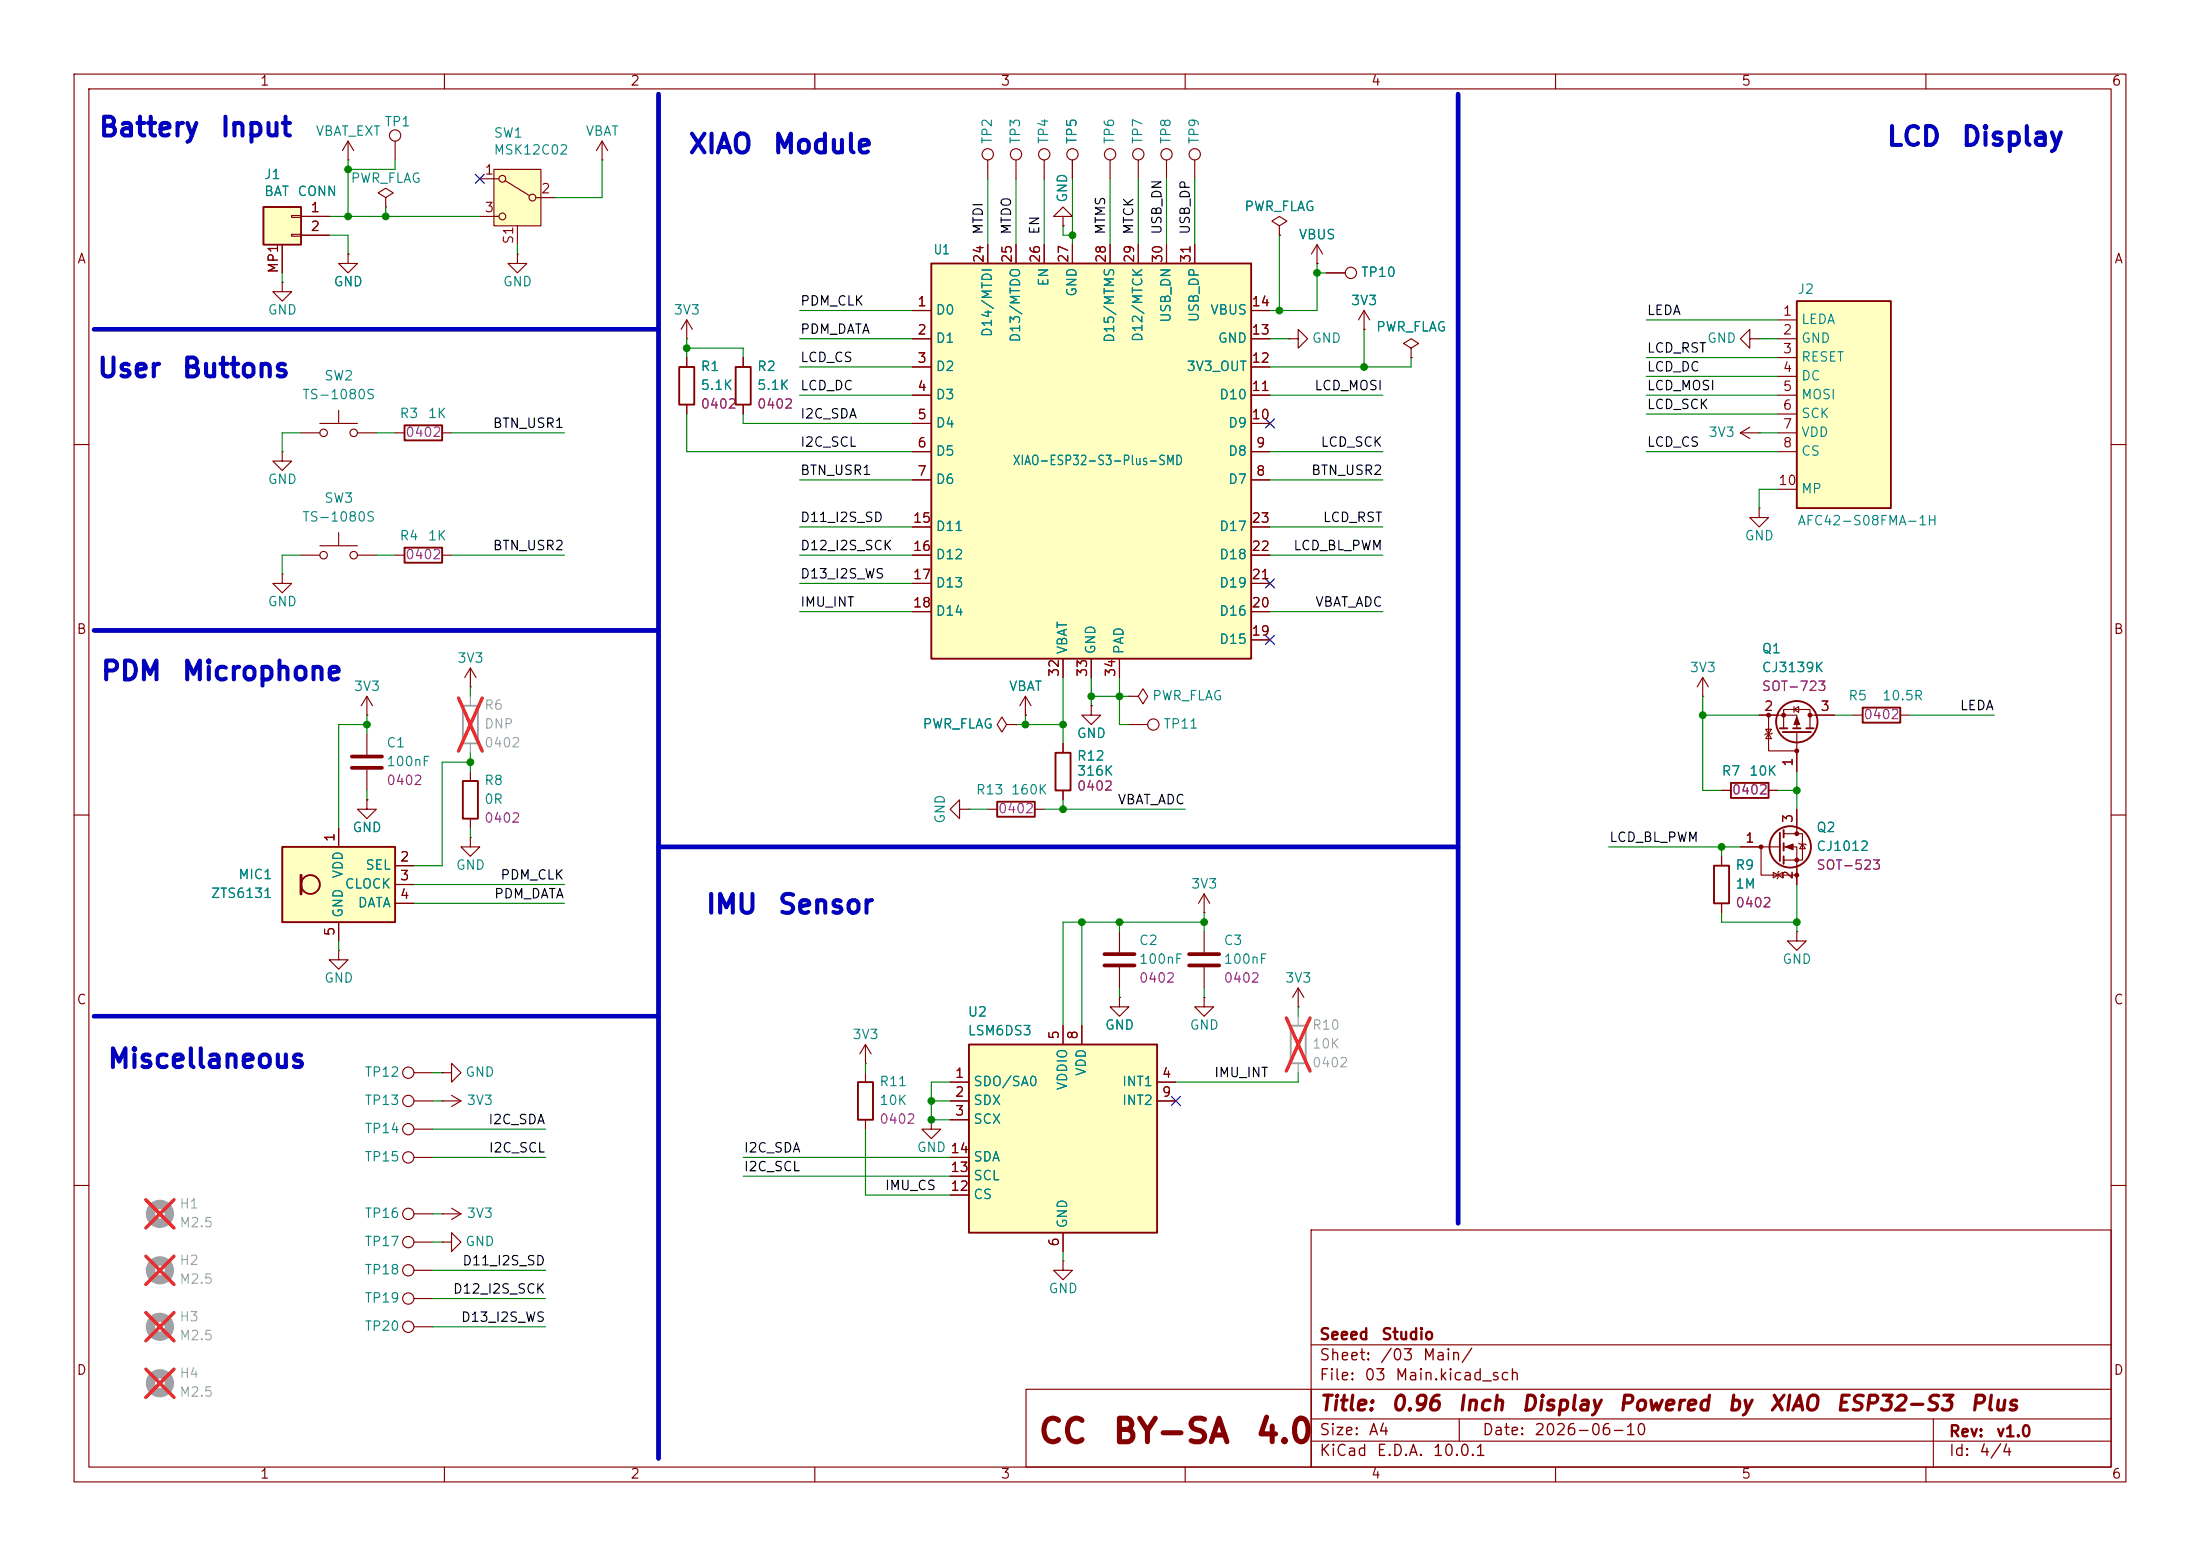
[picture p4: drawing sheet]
<svg xmlns="http://www.w3.org/2000/svg" width="297mm" height="210mm" viewBox="0 0 297 210" stroke-linecap="round" stroke-linejoin="round" font-family="sans-serif">
<g fill="none" stroke="#840000" stroke-width=".15">
<path d="M10 10h277v190h-277zM12 12h273v186h-273zM60 10v2M110 10v2M160 10v2M210 10v2M260 10v2M236.2 45.7v-1.2l-1.3 1.2 1.3 1.3v-1.3h1.3M237.5 45.7h.1M10 60h2M285 60h2M10 110h2"/>
<path d="M285 110h2M10 160h2M59.7 167.6h1.3v-1.2l1.2 1.2-1.2 1.3v-1.3M59.7 167.6h.1M177 166h108v32h-108zM285 160h2M60 198v2M110 198v2M138.5 187.5h38.5v10.5h-38.5zM160 198v2M177 194.5h108M177 191.5h108"/>
<path d="M177 187.5h108M177 181.5h108M197 191.5v3M210 198v2M260 198v2M261 191.5v6.5"/>
</g>
<path d="M62.5 95.3h2v5h-2z" fill="none" stroke="#a1a1a1" stroke-width=".25"/>
<path d="M63.5 94v1.3M63.5 100.3v1.3" fill="none" stroke="#a1a1a1" stroke-width=".15"/>
<path d="M61.9 94.2l3.2 7.2M65.1 94.2l-3.2 7.2" fill="none" stroke="#ff2626" stroke-width=".46"/>
<path d="M242.6 40.6h12.7v28h-12.7z" fill="#ffffc2"/>
<path d="M242.6 40.6h12.7v28h-12.7z" fill="none" stroke="#840000" stroke-width=".25"/>
<g fill="none" stroke="#840000" stroke-width=".15">
<path d="M133.3 21.6v2.5M137.2 21.6v2.5M240 43.2h2.6M240 45.7h2.6M240 48.3h2.6M240 50.8h2.6M240 53.3h2.6M240 55.9h2.6M240 58.4h2.6M240 61h2.6M240 66h2.6M135.9 97.8l-.6-1-.7 1 .7 1 .6-1h1.3"/>
<path d="M137.2 97.8h.1M242.6 125.7v1.3h1.2l-1.2 1.3-1.3-1.3h1.3M242.6 125.7h.1"/>
<circle cx="133.3" cy="20.8" r=".76"/>
<circle cx="137.2" cy="20.8" r=".76"/>
</g>
<path d="M125.7 35.6h43.2v53.3h-43.2z" fill="#ffffc2"/>
<g fill="none" stroke="#840000" stroke-width=".25">
<path d="M125.7 35.6h43.2v53.3h-43.2zM240.3 98.3h1M240.7 98.8h3.8M242.1 98.3h1M243.8 98.3h1.1M233.7 105.7h5.1v2h-5.1z"/>
<circle cx="242.6" cy="97.4" r="2.79"/>
</g>
<g fill="none" stroke="#840000" stroke-width=".15">
<path d="M133.3 33v2.6M137.2 33v2.6M141 33v2.6M144.8 33v2.6M149.9 33v2.6M153.7 33v2.6M157.5 33v2.6M161.3 33v2.6M123.2 41.9h2.5M123.2 45.7h2.5M123.2 49.5h2.5M123.2 53.3h2.5"/>
<path d="M123.2 57.2h2.5M168.9 41.9h2.5M168.9 45.7h2.5M168.9 49.5h2.5M168.9 53.3h2.5M168.9 57.2h2.5M123.2 61h2.5M123.2 64.8h2.5M123.2 71.1h2.5M123.2 74.9h2.5M123.2 78.7h2.5M168.9 61h2.5"/>
<path d="M168.9 64.8h2.5M168.9 71.1h2.5M168.9 74.9h2.5M168.9 78.7h2.5M123.2 82.6h2.5M143.5 88.9v2.5M147.3 88.9v2.5M151.1 88.9v2.5M168.9 82.6h2.5M168.9 86.4h2.5M237.5 96.5h5.1v1.8M238.4 98.4h.7l-.3 .7z"/>
<path d="M238.8 96.6v4.7h3.8M238.8 99.1l.3 .6h-.7zM239.3 98.9l-.2 .2h-.7l-.1 .1M240.8 98.3v-2.5h3.5v2.5M242.2 95.8l.6-.4v.7zM242.2 95.4v.7M242.6 98.8v5.3M244.3 96.5h3.3M232.4 106.7h1.3M238.8 106.7h1.2M55.9 171.5h2.5"/>
<circle cx="55.1" cy="171.4" r=".76"/>
</g>
<g fill="#840000" stroke="#840000" stroke-width=".15">
<path d="M242.6 96.8l.4 1h-.8z"/>
<circle cx="242.6" cy="101.3" r=".25"/>
<circle cx="244.3" cy="96.5" r=".25"/>
<circle cx="240.8" cy="96.5" r=".25"/>
<circle cx="238.8" cy="96.5" r=".25"/>
</g>
<path d="M38.1 114.3h15.2v10.2h-15.2z" fill="#ffffc2"/>
<g fill="none" stroke="#840000" stroke-width=".25">
<path d="M91.7 49.5h2v5.1h-2zM251.5 95.5h5v2h-5zM38.1 114.3h15.2v10.2h-15.2zM231.4 116.8h2v5.1h-2zM240.3 112.4v3.8M240.8 112v1M240.8 113.8v1M240.8 115.6v1"/>
<circle cx="41.9" cy="119.4" r="1.27"/>
<circle cx="241.7" cy="114.3" r="2.79"/>
</g>
<path d="M40.6 118.1v2.6" fill="none" stroke="#840000" stroke-width=".38"/>
<g fill="none" stroke="#840000" stroke-width=".15">
<path d="M92.7 45.7h.1M92.7 43.2l-.8 1.3M92.7 43.2l.8 1.3M92.7 43.2v2.5M92.7 48.3v1.2M92.7 54.6v1.3M49.5 96.5h.1M49.5 94l-.7 1.3M49.5 94l.8 1.3M49.5 94v2.5M49.5 99.1v2.8M138.4 96.5h.1"/>
<path d="M138.4 94l-.7 1.3M138.4 94l.8 1.3M138.4 94v2.5M229.9 94h.1M229.9 91.4l-.8 1.3M229.9 91.4l.7 1.3M229.9 91.4v2.6M250.2 96.5h1.3M256.5 96.5h1.3M45.7 111.8v2.5M49.5 103.9v2.8M53.3 116.8h2.6"/>
<path d="M53.3 119.4h2.6M232.4 115.6v1.2M234.9 114.3h5.4M237.7 114.3v3.8h4.9M239.4 117.7l.6 .4-.6 .4zM240 118.1l.7-.4v.8zM240.2 117.6l-.2 .1v.8l-.1 .1M240.8 112.5h2.5v3.6h-2.5M240.8 114.3h1.8v5.1M242.6 109.2v3.3M242.8 113.8l.2 .1h.7l.1 .1M243.3 113.9l.4 .7h-.7z"/>
<path d="M45.7 128.3v1.2h1.3l-1.3 1.3-1.3-1.3h1.3M45.7 128.3h.1M45.7 124.5v2.5M53.3 121.9h2.6M151.1 134.6v1.3h1.3l-1.3 1.3-1.2-1.3h1.2M151.1 134.6h.1M232.4 121.9v1.3M55.9 148.6h2.5M59.7 148.6h.1M59.7 148.6h2.5M61 147.8l1.2 .8M62.2 148.6l-1.2 .8"/>
<path d="M55.9 179.1h2.5M55.9 167.6h2.5M55.9 175.3h2.5"/>
<circle cx="55.1" cy="148.6" r=".76"/>
<circle cx="55.1" cy="167.6" r=".76"/>
<circle cx="55.1" cy="175.3" r=".76"/>
<circle cx="55.1" cy="179.1" r=".76"/>
</g>
<g fill="none" stroke="#a1a1a1" stroke-width="1.3">
<circle cx="21.6" cy="163.8" r="1.27"/>
<circle cx="21.6" cy="171.4" r="1.27"/>
<circle cx="21.6" cy="179.1" r="1.27"/>
<circle cx="21.6" cy="186.7" r="1.27"/>
</g>
<path d="M19.7 161.9l3.8 3.8M19.7 169.5l3.8 3.9M19.7 177.2l3.8 3.8M23.5 161.9l-3.8 3.8M23.5 169.5l-3.8 3.9M23.5 177.2l-3.8 3.8M19.7 184.8l3.8 3.8M23.5 184.8l-3.8 3.8" fill="none" stroke="#ff2626" stroke-width=".46"/>
<g fill="#840000" stroke="#840000" stroke-width=".15">
<path d="M241 114.3l1.1-.4v.8z"/>
<circle cx="237.7" cy="114.3" r=".25"/>
<circle cx="242.6" cy="112.5" r=".25"/>
<circle cx="242.6" cy="116.1" r=".25"/>
<circle cx="242.6" cy="118.1" r=".25"/>
</g>
<path d="M47.5 102.1h4.1M47.5 103.6h4.1" fill="none" stroke="#840000" stroke-width=".51"/>
<path d="M130.8 141h25.4v25.4h-25.4z" fill="#ffffc2"/>
<path d="M54.6 57.4h5.1v2h-5.1zM99.3 49.5h2v5.1h-2zM54.6 73.9h5.1v2h-5.1zM62.5 105.4h2v5.1h-2zM134.6 108.2h5.1v2h-5.1zM142.5 101.6h2v5.1h-2zM115.8 146.1h2.1v5h-2.1zM130.8 141h25.4v25.4h-25.4z" fill="none" stroke="#840000" stroke-width=".25"/>
<g fill="none" stroke="#840000" stroke-width=".15">
<path d="M47 19.1l-.8 1.2M47 19.1l.8 1.2M47 19.1v2.5M53.3 19.1v2.5M38.1 38.1v1.3h1.3l-1.3 1.2-1.3-1.2h1.3M38.1 38.1h.1M47 21.6h.1M47 34.3v1.3h1.3l-1.3 1.2-1.3-1.2h1.3M47 34.3h.1M52.1 26.7l1-.7-1-.6-1 .6 1 .7v1.2M52.1 27.9h.1M141 21.6v2.5"/>
<path d="M143.5 29.2h1.3l-1.3-1.3-1.3 1.3h1.3v1.3M143.5 30.5h.1M144.8 21.6v2.5M149.9 21.6v2.5M153.7 21.6v2.5M157.5 21.6v2.5M161.3 21.6v2.5M172.7 30.5l1-.7-1-.6-1 .6 1 .7v1.3M172.7 31.8h.1M177.8 35.6h.1M177.8 33l-.8 1.3M177.8 33l.8 1.3"/>
<path d="M177.8 33v2.6M179.1 36.8h2.5M40.6 58.4h2.6M43.2 57.2h5.1M45.7 55.4v1.8M48.3 58.4h2.5M53.3 58.4h1.3M59.7 58.4h1.3M100.3 48.3v1.2M100.3 54.6v1.3M174 45.7h1.3v-1.2l1.2 1.2-1.2 1.3v-1.3M174 45.7h.1"/>
<path d="M184.1 44.5h.1M184.1 41.9l-.7 1.3M184.1 41.9l.8 1.3M184.1 41.9v2.6M38.1 77.5v1.2h1.3l-1.3 1.3-1.3-1.3h1.3M38.1 77.5h.1M38.1 61v1.2h1.3l-1.3 1.3-1.3-1.3h1.3M38.1 61h.1M40.6 74.9h2.6M43.2 73.7h5.1M45.7 71.9v1.8M48.3 74.9h2.5"/>
<path d="M53.3 74.9h1.3M59.7 74.9h1.3M63.5 92.7h.1M63.5 90.2l-.8 1.2M63.5 90.2l.8 1.2M63.5 90.2v2.5M147.3 95.3v1.2h1.3l-1.3 1.3-1.3-1.3h1.3M147.3 95.3h.1M152.4 94h1.3l.6-1 .6 1-.6 1-.6-1M152.4 94h.1M152.4 97.8h2.5M49.5 108v1.2h1.3l-1.3 1.3-1.2-1.3h1.2"/>
<path d="M49.5 108h.1M63.5 104.1v1.3M63.5 110.5v1.3M129.5 109.2v-1.2l-1.2 1.2 1.2 1.3v-1.3h1.3M130.8 109.2h.1M133.3 109.2h1.3M139.7 109.2h1.3M143.5 100.3v1.3M143.5 106.7v1.3M143.5 138.4v2.6M146 138.4v2.6M151.1 125.7v2.8"/>
<path d="M151.1 130.6v2.8M162.6 134.6v1.3h1.2l-1.2 1.3-1.3-1.3h1.3M162.6 134.6h.1M162.6 123.2h.1M162.6 120.7v2.5M162.6 125.7v2.8M162.6 130.6v2.8M162.6 120.7l-.8 1.2M162.6 120.7l.7 1.2M175.3 135.9h.1M175.3 133.4l-.8 1.2M175.3 133.4l.7 1.2"/>
<path d="M175.3 133.4v2.5M55.9 144.8h2.5M59.7 144.8h1.3v-1.3l1.2 1.3-1.2 1.3v-1.3M59.7 144.8h.1M116.8 143.5h.1M116.8 141v2.5M116.8 144.8v1.3M116.8 151.1v1.3M116.8 141l-.7 1.2M116.8 141l.8 1.2M125.7 151.1v1.3h1.3l-1.3 1.3-1.2-1.3h1.2M125.7 151.1h.1"/>
<path d="M128.3 146.1h2.5M128.3 148.6h2.5M128.3 151.1h2.5M128.3 158.8h2.5M128.3 156.2h2.5M156.2 146.1h2.5M156.2 148.6h2.5M128.3 161.3h2.5M143.5 170.2v1.3h1.3l-1.3 1.2-1.3-1.2h1.3M143.5 170.2h.1M143.5 166.4v2.5"/>
<circle cx="53.3" cy="18.3" r=".76"/>
<circle cx="141" cy="20.8" r=".76"/>
<circle cx="144.8" cy="20.8" r=".76"/>
<circle cx="149.9" cy="20.8" r=".76"/>
<circle cx="153.7" cy="20.8" r=".76"/>
<circle cx="157.5" cy="20.8" r=".76"/>
<circle cx="161.3" cy="20.8" r=".76"/>
<circle cx="182.4" cy="36.8" r=".76"/>
<circle cx="43.7" cy="58.4" r=".51"/>
<circle cx="47.8" cy="58.4" r=".51"/>
<circle cx="43.7" cy="74.9" r=".51"/>
<circle cx="47.8" cy="74.9" r=".51"/>
<circle cx="155.7" cy="97.8" r=".76"/>
<circle cx="55.1" cy="144.8" r=".76"/>
</g>
<path d="M149.1 128.8h4.1M149.1 130.3h4.1M160.5 128.8h4.1M160.5 130.3h4.1" fill="none" stroke="#840000" stroke-width=".51"/>
<path d="M174.2 138.4h2.1v5.1h-2.1z" fill="none" stroke="#a1a1a1" stroke-width=".25"/>
<path d="M175.3 137.2v1.2M175.3 143.5v1.3" fill="none" stroke="#a1a1a1" stroke-width=".15"/>
<path d="M173.7 137.4l3.2 7.2M176.9 137.4l-3.2 7.2" fill="none" stroke="#ff2626" stroke-width=".46"/>
<path d="M35.6 27.9h5v5.1h-5z" fill="#ffffc2"/>
<path d="M35.6 27.9h5v5.1h-5z" fill="none" stroke="#840000" stroke-width=".25"/>
<g fill="none" stroke="#840000" stroke-width=".15">
<path d="M81.3 19.1l-.8 1.2M81.3 19.1l.7 1.2M81.3 19.1v2.5M38.1 33v3.8M39.4 29.1h1.2v.2h-1.2zM39.4 31.6h1.2v.3h-1.2zM40.6 29.2h3.8M40.6 31.8h3.8M69.8 34.3v1.3h1.3l-1.3 1.2-1.2-1.2h1.2M69.8 34.3h.1M81.3 21.6h.1M190.5 47l1-.6-1-.7-1 .7 1 .6v1.3"/>
<path d="M190.5 48.3h.1M234.9 58.4l1.3 .8M234.9 58.4h2.6M236.2 57.7l-1.3 .7M237.5 58.4h.1M237.5 68.6v1.3h1.3l-1.3 1.2-1.3-1.2h1.3M237.5 68.6h.1M63.5 113v1.3h1.3l-1.3 1.3-1.3-1.3h1.3M63.5 113h.1M55.9 156.2h2.5M55.9 152.4h2.5M55.9 163.8h2.5"/>
<path d="M59.7 163.8h.1M59.7 163.8h2.5M61 163.1l1.2 .7M62.2 163.8l-1.2 .8"/>
<circle cx="55.1" cy="156.2" r=".76"/>
<circle cx="55.1" cy="152.4" r=".76"/>
<circle cx="55.1" cy="163.8" r=".76"/>
</g>
<path d="M66.7 22.9h6.3v7.6h-6.3z" fill="#ffffc2"/>
<g fill="none" stroke="#840000" stroke-width=".15">
<path d="M38.1 33v3.8M40.6 29.2h3.8M40.6 31.8h3.8M47 34.3h.1M64.8 24.1h2.5M64.8 29.2h2.5M66.7 22.9h6.3v7.6h-6.3zM68.2 24.4l3.3 2M69.8 30.5v2.5M72.4 26.7h2.5M133.3 33v2.6M137.2 33v2.6"/>
<path d="M141 33v2.6M143.5 30.5h.1M144.8 21.6v2.5M144.8 33v2.6M149.9 33v2.6M153.7 33v2.6M157.5 33v2.6M161.3 33v2.6M172.7 31.8h.1M177.8 35.6h.1M179.1 36.8h2.5M92.7 48.3v1.2"/>
<path d="M92.7 54.6v1.3M100.3 48.3v1.2M100.3 54.6v1.3M123.2 41.9h2.5M123.2 45.7h2.5M123.2 49.5h2.5M123.2 53.3h2.5M123.2 57.2h2.5M168.9 41.9h2.5M168.9 45.7h2.5M168.9 49.5h2.5M168.9 53.3h2.5"/>
<path d="M168.9 57.2h2.5M184.1 44.5h.1M190.5 48.3h.1M123.2 61h2.5M123.2 64.8h2.5M123.2 71.1h2.5M123.2 74.9h2.5M123.2 78.7h2.5M168.9 61h2.5M168.9 64.8h2.5M168.9 71.1h2.5M168.9 74.9h2.5"/>
<path d="M168.9 78.7h2.5M123.2 82.6h2.5M137.2 97.8h.1M138.4 96.5h.1M143.5 88.9v2.5M147.3 95.3h.1M147.3 88.9v2.5M151.1 88.9v2.5M168.9 82.6h2.5M168.9 86.4h2.5M237.5 96.5h2.5M245.1 96.5h2.5"/>
<path d="M45.7 111.8v2.5M49.5 108h.1M53.3 116.8h2.6M53.3 119.4h2.6M143.5 100.3v1.3M143.5 106.7v1.3M232.4 106.7h1.3M232.4 115.6v1.2M234.9 114.3h2.6M238.8 106.7h1.2M242.6 101.6v2.5M242.6 109.2v2.6"/>
<path d="M242.6 116.8v2.6M45.7 124.5v2.5M53.3 121.9h2.6M143.5 138.4v2.6M146 138.4v2.6M151.1 134.6h.1M232.4 121.9v1.3M128.3 146.1h2.5M128.3 148.6h2.5M128.3 151.1h2.5M128.3 158.8h2.5M128.3 156.2h2.5"/>
<path d="M156.2 146.1h2.5M156.2 148.6h2.5M128.3 161.3h2.5M143.5 166.4v2.5"/>
<circle cx="67.8" cy="29.2" r=".46"/>
<circle cx="67.8" cy="24.1" r=".46"/>
<circle cx="71.9" cy="26.7" r=".46"/>
</g>
<path d="M88.9 12.7v184.2M196.8 12.7v152.4M12.7 44.5h76.2M12.7 85.1h76.2M88.9 114.3h107.9M12.7 137.2h76.2" fill="none" stroke="#0000c2" stroke-width=".63"/>
<g fill="none" stroke="#008400" stroke-width=".15">
<path d="M38.1 36.8v1.3M44.4 31.8h2.6v2.5M44.4 29.2h20.4M47 21.6v7.6M52.1 27.9v1.3M53.3 21.6v1.3h-6.3M69.8 33v1.3M81.3 21.6v5.1h-6.4M133.3 24.1v8.9M137.2 24.1v8.9M141 24.1v8.9M143.5 30.5v1.3h1.3"/>
<path d="M144.8 24.1v8.9M149.9 24.1v8.9M153.7 24.1v8.9M157.5 24.1v8.9M161.3 24.1v8.9M172.7 31.8v10.1M177.8 35.6v6.3h-6.4M177.8 36.8h1.3M40.6 58.4h-2.5v2.6M50.8 58.4h2.5M61 58.4h15.2M92.7 47h7.6v1.3"/>
<path d="M92.7 55.9v5.1h30.5M92.7 45.7v2.6M100.3 55.9v1.3h22.9M107.9 45.7h15.3M107.9 49.5h15.3M107.9 53.3h15.3M107.9 41.9h15.3M171.4 45.7h2.6M171.4 53.3h15.3M184.1 44.5v5M190.5 48.3v1.2h-19.1M222.2 48.3h17.8"/>
<path d="M222.2 43.2h17.8M222.2 53.3h17.8M222.2 50.8h17.8M222.2 55.9h17.8M237.5 58.4h2.5M237.5 45.7h2.5M40.6 74.9h-2.5v2.6M50.8 74.9h2.5M61 74.9h15.2M107.9 74.9h15.3M107.9 78.7h15.3M107.9 71.1h15.3"/>
<path d="M107.9 64.8h15.3M171.4 74.9h15.3M171.4 61h15.3M171.4 71.1h15.3M171.4 64.8h15.3M222.2 61h17.8M240 66h-2.5v2.6M49.5 97.8h-3.8v14M49.5 96.5v2.6M63.5 92.7v1.3M107.9 82.6h15.3M137.2 97.8h6.3"/>
<path d="M138.4 96.5v1.3M143.5 91.4v8.9M147.3 91.4v3.9M147.3 94h5.1M151.1 91.4v6.4h1.3M171.4 82.6h15.3M229.9 94v12.7h2.5M229.9 96.5h7.6M247.6 96.5h2.6M257.8 96.5h11.4M49.5 106.7v1.3M55.9 119.4h20.3"/>
<path d="M63.5 102.9h-3.8v13.9h-3.8M63.5 101.6v2.5M63.5 111.8v1.2M130.8 109.2h2.5M141 109.2h19M143.5 108v1.2M217.2 114.3h17.7M232.4 114.3v1.3M240 106.7h2.6M242.6 104.1v5.1M242.6 119.4v6.3M45.7 127v1.3"/>
<path d="M55.9 121.9h20.3M146 124.5v13.9M151.1 124.5v1.2M151.1 133.4v1.2M162.6 124.5h-19.1v13.9M162.6 123.2v2.5M162.6 133.4v1.2M175.3 135.9v1.3M232.4 123.2v1.3h10.2M58.4 144.8h1.3M58.4 156.2h15.3M58.4 148.6h1.3"/>
<path d="M58.4 152.4h15.3M100.3 156.2h28M100.3 158.8h28M116.8 143.5v1.3M116.8 152.4v8.9h11.5M125.7 148.6h2.6M128.3 146.1h-2.6v5h2.6M175.3 144.8v1.3h-16.6M58.4 163.8h1.3M58.4 175.3h15.3M58.4 179.1h15.3M58.4 167.6h1.3"/>
<path d="M58.4 171.5h15.3M143.5 168.9v1.3"/>
</g>
<path d="M64.2 23.5l1.2 1.2M65.4 23.5l-1.2 1.2M170.8 56.5l1.3 1.3M172.1 56.5l-1.3 1.3M170.8 78.1l1.3 1.2M172.1 78.1l-1.3 1.2M170.8 85.8l1.3 1.2M172.1 85.8l-1.3 1.2M158.1 148l1.3 1.2M159.4 148l-1.3 1.2" fill="none" stroke="#000084" stroke-width=".15"/>
<g fill="#008400" stroke="#008400" stroke-width=".14">
<circle cx="242.6" cy="124.5" r=".46"/>
<circle cx="229.9" cy="96.5" r=".46"/>
<circle cx="232.4" cy="114.3" r=".46"/>
<circle cx="242.6" cy="106.7" r=".46"/>
<circle cx="172.7" cy="41.9" r=".46"/>
<circle cx="151.1" cy="94" r=".46"/>
<circle cx="147.3" cy="94" r=".46"/>
<circle cx="144.8" cy="31.8" r=".46"/>
<circle cx="177.8" cy="36.8" r=".46"/>
<circle cx="184.1" cy="49.5" r=".46"/>
<circle cx="138.4" cy="97.8" r=".46"/>
<circle cx="143.5" cy="97.8" r=".46"/>
<circle cx="162.6" cy="124.5" r=".46"/>
<circle cx="151.1" cy="124.5" r=".46"/>
<circle cx="146" cy="124.5" r=".46"/>
<circle cx="125.7" cy="148.6" r=".46"/>
<circle cx="125.7" cy="151.1" r=".46"/>
<circle cx="63.5" cy="102.9" r=".46"/>
<circle cx="49.5" cy="97.8" r=".46"/>
<circle cx="47" cy="29.2" r=".46"/>
<circle cx="52.1" cy="29.2" r=".46"/>
<circle cx="92.7" cy="47" r=".46"/>
<circle cx="47" cy="22.9" r=".46"/>
<circle cx="143.5" cy="109.2" r=".46"/>
</g>
<g font-size="3.2" fill="#840000">
<text x="140" y="195.5">CC</text>
<text x="150.1" y="195.5">BY-SA</text>
<text x="169.3" y="195.5">4.0</text>
</g>
<g font-size="2.5" fill="#0000c2">
<text x="13.2" y="19.1">Battery</text>
<text x="29.6" y="19.1">Input</text>
<text x="92.8" y="21.3">XIAO</text>
<text x="104.2" y="21.3">Module</text>
<text x="254.6" y="20.3">LCD</text>
<text x="264.7" y="20.3">Display</text>
<text x="13" y="51.6">User</text>
<text x="24.4" y="51.6">Buttons</text>
<text x="13.5" y="92.5">PDM</text>
<text x="24.4" y="92.5">Microphone</text>
<text x="95.2" y="124">IMU</text>
<text x="104.9" y="124">Sensor</text>
<text x="14.4" y="144.8">Miscellaneous</text>
</g>
<g font-size="2" fill="#840000">
<text x="178" y="190.9">Title:</text>
<text x="187.7" y="190.9">0.96</text>
<text x="196.6" y="190.9">Inch</text>
<text x="205.3" y="190.9">Display</text>
<text x="218.3" y="190.9">Powered</text>
<text x="233" y="190.9">by</text>
<text x="238.7" y="190.9">XIAO</text>
<text x="247.7" y="190.9">ESP32-S3</text>
<text x="265.8" y="190.9">Plus</text>
</g>
<g font-size="1.5" fill="#840000">
<text x="178" y="184">Sheet:</text>
<text x="178" y="181.2">Seeed</text>
<text x="186.2" y="184">/03</text>
<text x="186.4" y="181.2">Studio</text>
<text x="192" y="184">Main/</text>
<text x="178" y="186.7">File:</text>
<text x="184.1" y="186.7">03</text>
<text x="188.2" y="186.7">Main.kicad_sch</text>
<text x="178" y="196.9">KiCad</text>
<text x="178" y="194.1">Size:</text>
<text x="184.7" y="194.1">A4</text>
<text x="185.7" y="196.9">E.D.A.</text>
<text x="193.3" y="196.9">10.0.1</text>
<text x="200" y="194.1">Date:</text>
<text x="207" y="194.1">2026-06-10</text>
<text x="263" y="194.3">Rev:</text>
<text x="263" y="196.9">Id:</text>
<text x="267.1" y="196.9">4/4</text>
<text x="269.4" y="194.3">v1.0</text>
</g>
<g font-size="1.3" fill="#840000">
<text x="35" y="11.9">1</text>
<text x="85" y="11.9">2</text>
<text x="135" y="11.9">3</text>
<text x="185" y="11.9">4</text>
<text x="235" y="11.9">5</text>
<text x="285" y="11.9">6</text>
<text x="65.3" y="23.9">1</text>
<text x="41.8" y="29">1</text>
<text x="65.3" y="29">3</text>
<text x="73" y="26.4">2</text>
<text x="10.3" y="35.9">A</text>
<text x="41.8" y="31.5">2</text>
<text x="69.6" y="33.1" transform="rotate(-90 69.6 33.1)">S1</text>
<text x="133.1" y="35.6" transform="rotate(-90 133.1 35.6)">24</text>
<text x="136.9" y="35.6" transform="rotate(-90 136.9 35.6)">25</text>
<text x="140.7" y="35.6" transform="rotate(-90 140.7 35.6)">26</text>
<text x="144.5" y="35.6" transform="rotate(-90 144.5 35.6)">27</text>
<text x="149.6" y="35.6" transform="rotate(-90 149.6 35.6)">28</text>
<text x="153.4" y="35.6" transform="rotate(-90 153.4 35.6)">29</text>
<text x="157.2" y="35.6" transform="rotate(-90 157.2 35.6)">30</text>
<text x="161" y="35.6" transform="rotate(-90 161 35.6)">31</text>
<text x="285.3" y="35.9">A</text>
<text x="37.8" y="37" transform="rotate(-90 37.8 37)">MP1</text>
<text x="123.8" y="41.7">1</text>
<text x="168.9" y="41.7">14</text>
<text x="123.8" y="45.5">2</text>
<text x="168.9" y="45.5">13</text>
<text x="240.6" y="42.9">1</text>
<text x="240.6" y="45.5">2</text>
<text x="123.8" y="49.3">3</text>
<text x="123.8" y="53.1">4</text>
<text x="168.9" y="53.1">11</text>
<text x="168.9" y="49.3">12</text>
<text x="240.6" y="48">3</text>
<text x="240.6" y="50.5">4</text>
<text x="240.6" y="53.1">5</text>
<text x="123.8" y="56.9">5</text>
<text x="168.9" y="56.9">10</text>
<text x="240.6" y="55.6">6</text>
<text x="240.6" y="58.2">7</text>
<text x="123.8" y="60.7">6</text>
<text x="123.8" y="64.5">7</text>
<text x="169.5" y="64.5">8</text>
<text x="169.5" y="60.7">9</text>
<text x="240" y="65.8">10</text>
<text x="240.6" y="60.7">8</text>
<text x="123.1" y="70.9">15</text>
<text x="168.9" y="70.9">23</text>
<text x="123.1" y="74.7">16</text>
<text x="168.9" y="74.7">22</text>
<text x="123.1" y="78.5">17</text>
<text x="123.1" y="82.3">18</text>
<text x="168.9" y="82.3">20</text>
<text x="168.9" y="78.5">21</text>
<text x="10.3" y="85.9">B</text>
<text x="168.9" y="86.1">19</text>
<text x="285.3" y="85.9">B</text>
<text x="143.3" y="91.5" transform="rotate(-90 143.3 91.5)">32</text>
<text x="147.1" y="91.5" transform="rotate(-90 147.1 91.5)">33</text>
<text x="150.9" y="91.5" transform="rotate(-90 150.9 91.5)">34</text>
<text x="238.1" y="96.3">2</text>
<text x="245.7" y="96.3">3</text>
<text x="242.3" y="103.6" transform="rotate(-90 242.3 103.6)">1</text>
<text x="45.5" y="113.7" transform="rotate(-90 45.5 113.7)">1</text>
<text x="242.3" y="111.2" transform="rotate(-90 242.3 111.2)">3</text>
<text x="53.9" y="116.6">2</text>
<text x="53.9" y="119.1">3</text>
<text x="235.5" y="114">1</text>
<text x="242.3" y="118.8" transform="rotate(-90 242.3 118.8)">2</text>
<text x="53.9" y="121.7">4</text>
<text x="45.5" y="126.4" transform="rotate(-90 45.5 126.4)">5</text>
<text x="10.3" y="135.9">C</text>
<text x="285.3" y="135.9">C</text>
<text x="143.3" y="140.4" transform="rotate(-90 143.3 140.4)">5</text>
<text x="145.8" y="140.4" transform="rotate(-90 145.8 140.4)">8</text>
<text x="128.8" y="145.8">1</text>
<text x="128.8" y="148.3">2</text>
<text x="156.8" y="145.8">4</text>
<text x="156.8" y="148.3">9</text>
<text x="128.2" y="156">14</text>
<text x="128.8" y="150.9">3</text>
<text x="128.2" y="161">12</text>
<text x="128.2" y="158.5">13</text>
<text x="143.3" y="168.3" transform="rotate(-90 143.3 168.3)">6</text>
<text x="10.3" y="185.9">D</text>
<text x="285.3" y="185.9">D</text>
<text x="35" y="199.9">1</text>
<text x="85" y="199.9">2</text>
<text x="135" y="199.9">3</text>
<text x="185" y="199.9">4</text>
<text x="235" y="199.9">5</text>
<text x="285" y="199.9">6</text>
</g>
<g font-size="1.3" fill="#008484">
<text x="51.8" y="17.4">TP1</text>
<text x="42.5" y="18.6">VBAT_EXT</text>
<text x="66.6" y="21.2">MSK12C02</text>
<text x="66.6" y="18.9">SW1</text>
<text x="79" y="18.6">VBAT</text>
<text x="134.2" y="19.5" transform="rotate(-90 134.2 19.5)">TP2</text>
<text x="138" y="19.5" transform="rotate(-90 138 19.5)">TP3</text>
<text x="141.8" y="19.5" transform="rotate(-90 141.8 19.5)">TP4</text>
<text x="145.6" y="19.5" transform="rotate(-90 145.6 19.5)">TP5</text>
<text x="150.7" y="19.5" transform="rotate(-90 150.7 19.5)">TP6</text>
<text x="154.5" y="19.5" transform="rotate(-90 154.5 19.5)">TP7</text>
<text x="158.3" y="19.5" transform="rotate(-90 158.3 19.5)">TP8</text>
<text x="162.2" y="19.5" transform="rotate(-90 162.2 19.5)">TP9</text>
<text x="35.6" y="24.5">J1</text>
<text x="35.6" y="26.8">BAT</text>
<text x="40.1" y="26.8">CONN</text>
<text x="47.3" y="25">PWR_FLAG</text>
<text x="144.4" y="27.4" transform="rotate(-90 144.4 27.4)">GND</text>
<text x="167.9" y="28.8">PWR_FLAG</text>
<text x="126" y="34.6">U1</text>
<text x="175.2" y="32.6">VBUS</text>
<text x="45" y="39">GND</text>
<text x="67.8" y="39">GND</text>
<text x="141.8" y="38.8" transform="rotate(-90 141.8 38.8)">EN</text>
<text x="145.6" y="40.1" transform="rotate(-90 145.6 40.1)">GND</text>
<text x="182.3" y="41.5">3V3</text>
<text x="183.7" y="37.7">TP10</text>
<text x="242.6" y="40">J2</text>
<text x="36.1" y="42.8">GND</text>
<text x="90.9" y="42.8">3V3</text>
<text x="126.2" y="42.8">D0</text>
<text x="126.2" y="46.6">D1</text>
<text x="134.2" y="45.6" transform="rotate(-90 134.2 45.6)">D14/MTDI</text>
<text x="138" y="46.3" transform="rotate(-90 138 46.3)">D13/MTDO</text>
<text x="150.7" y="46.4" transform="rotate(-90 150.7 46.4)">D15/MTMS</text>
<text x="154.5" y="46.2" transform="rotate(-90 154.5 46.2)">D12/MTCK</text>
<text x="158.3" y="43.6" transform="rotate(-90 158.3 43.6)">USB_DN</text>
<text x="162.2" y="43.6" transform="rotate(-90 162.2 43.6)">USB_DP</text>
<text x="163.3" y="42.8">VBUS</text>
<text x="164.3" y="46.6">GND</text>
<text x="177" y="46.6">GND</text>
<text x="185.7" y="45.1">PWR_FLAG</text>
<text x="230.4" y="46.6">GND</text>
<text x="243.1" y="44">LEDA</text>
<text x="243.1" y="46.6">GND</text>
<text x="43.7" y="51.7">SW2</text>
<text x="94.5" y="50.4">R1</text>
<text x="94.5" y="52.9">5.1K</text>
<text x="102.1" y="50.4">R2</text>
<text x="102.1" y="52.9">5.1K</text>
<text x="126.2" y="50.4">D2</text>
<text x="160.1" y="50.4">3V3_OUT</text>
<text x="243.1" y="49.1">RESET</text>
<text x="243.1" y="51.7">DC</text>
<text x="40.7" y="54.2">TS-1080S</text>
<text x="53.9" y="56.7">R3</text>
<text x="57.7" y="56.7">1K</text>
<text x="126.2" y="54.2">D3</text>
<text x="126.2" y="58">D4</text>
<text x="164.5" y="54.2">D10</text>
<text x="165.7" y="58">D9</text>
<text x="230.6" y="59.3">3V3</text>
<text x="243.1" y="54.2">MOSI</text>
<text x="243.1" y="56.7">SCK</text>
<text x="243.1" y="59.3">VDD</text>
<text x="36.1" y="65.6">GND</text>
<text x="126.2" y="61.8">D5</text>
<text x="126.2" y="65.6">D6</text>
<text x="136.6" y="63.1">XIAO-ESP32-S3-Plus-SMD</text>
<text x="165.7" y="65.6">D7</text>
<text x="165.7" y="61.8">D8</text>
<text x="243.1" y="61.8">CS</text>
<text x="40.7" y="70.7">TS-1080S</text>
<text x="43.7" y="68.2">SW3</text>
<text x="126.2" y="72">D11</text>
<text x="164.5" y="72">D17</text>
<text x="242.6" y="71.2">AFC42-S08FMA-1H</text>
<text x="243.1" y="66.9">MP</text>
<text x="53.9" y="73.3">R4</text>
<text x="57.7" y="73.3">1K</text>
<text x="126.2" y="75.8">D12</text>
<text x="164.5" y="75.8">D18</text>
<text x="235.5" y="73.3">GND</text>
<text x="36.1" y="82.1">GND</text>
<text x="126.2" y="79.6">D13</text>
<text x="126.2" y="83.4">D14</text>
<text x="164.5" y="83.4">D16</text>
<text x="164.5" y="79.6">D19</text>
<text x="61.6" y="89.8">3V3</text>
<text x="144.4" y="88.4" transform="rotate(-90 144.4 88.4)">VBAT</text>
<text x="148.2" y="88.4" transform="rotate(-90 148.2 88.4)">GND</text>
<text x="152" y="88.4" transform="rotate(-90 152 88.4)">PAD</text>
<text x="164.5" y="87.2">D15</text>
<text x="237.8" y="88.5">Q1</text>
<text x="47.7" y="93.6">3V3</text>
<text x="136.1" y="93.6">VBAT</text>
<text x="155.5" y="94.8">PWR_FLAG</text>
<text x="228" y="91">3V3</text>
<text x="237.8" y="91">CJ3139K</text>
<text x="249.4" y="94.8">R5</text>
<text x="254" y="94.8">10.5R</text>
<text x="52.1" y="101.2">C1</text>
<text x="124.5" y="98.7">PWR_FLAG</text>
<text x="145.3" y="99.9">GND</text>
<text x="157" y="98.7">TP11</text>
<text x="52.1" y="103.7">100nF</text>
<text x="65.3" y="106.3">R8</text>
<text x="131.7" y="107.5">R13</text>
<text x="136.4" y="107.5">160K</text>
<text x="145.3" y="105">316K</text>
<text x="145.3" y="103">R12</text>
<text x="232.3" y="105">R7</text>
<text x="236.1" y="105">10K</text>
<text x="47.5" y="112.6">GND</text>
<text x="65.3" y="108.8">0R</text>
<text x="127.9" y="111.3" transform="rotate(-90 127.9 111.3)">GND</text>
<text x="245.1" y="112.6">Q2</text>
<text x="32.1" y="119">MIC1</text>
<text x="46.6" y="118.6" transform="rotate(-90 46.6 118.6)">VDD</text>
<text x="49.2" y="117.7">SEL</text>
<text x="61.5" y="117.7">GND</text>
<text x="234.2" y="117.7">R9</text>
<text x="245.1" y="115.2">CJ1012</text>
<text x="28.4" y="121.5">ZTS6131</text>
<text x="46.5" y="120.2">CLOCK</text>
<text x="46.6" y="124" transform="rotate(-90 46.6 124)">GND</text>
<text x="48.2" y="122.8">DATA</text>
<text x="160.7" y="120.2">3V3</text>
<text x="234.2" y="120.2">1M</text>
<text x="153.7" y="127.9">C2</text>
<text x="153.7" y="130.4">100nF</text>
<text x="165.1" y="127.9">C3</text>
<text x="165.1" y="130.4">100nF</text>
<text x="240.5" y="130.4">GND</text>
<text x="43.7" y="132.9">GND</text>
<text x="130.6" y="137.5">U2</text>
<text x="173.4" y="132.9">3V3</text>
<text x="115" y="140.6">3V3</text>
<text x="130.6" y="140.1">LSM6DS3</text>
<text x="149.1" y="139.3">GND</text>
<text x="160.5" y="139.3">GND</text>
<text x="49.1" y="149.5">TP13</text>
<text x="49.1" y="145.6">TP12</text>
<text x="62.7" y="145.6">GND</text>
<text x="62.9" y="149.5">3V3</text>
<text x="118.6" y="146.9">R11</text>
<text x="118.6" y="149.5">10K</text>
<text x="131.3" y="146.9">SDO/SA0</text>
<text x="131.3" y="149.5">SDX</text>
<text x="144.4" y="147.2" transform="rotate(-90 144.4 147.2)">VDDIO</text>
<text x="146.9" y="145.3" transform="rotate(-90 146.9 145.3)">VDD</text>
<text x="151.4" y="146.9">INT1</text>
<text x="151.4" y="149.5">INT2</text>
<text x="49.1" y="153.3">TP14</text>
<text x="123.7" y="155.8">GND 14</text>
<text x="131.3" y="152">SCX</text>
<text x="49.1" y="157.1">TP15</text>
<text x="131.3" y="159.6">SCL</text>
<text x="131.3" y="157.1">SDA</text>
<text x="49.1" y="164.7">TP16</text>
<text x="62.9" y="164.7">3V3</text>
<text x="131.3" y="162.2">CS</text>
<text x="144.4" y="165.9" transform="rotate(-90 144.4 165.9)">GND</text>
<text x="49.1" y="172.3">TP18</text>
<text x="49.1" y="168.5">TP17</text>
<text x="62.7" y="168.5">GND</text>
<text x="49.1" y="179.9">TP20</text>
<text x="49.1" y="176.1">TP19</text>
<text x="141.5" y="174.9">GND</text>
</g>
<g font-size="1.3">
<text x="133" y="31.8" transform="rotate(-90 133 31.8)">MTDI</text>
<text x="136.8" y="31.8" transform="rotate(-90 136.8 31.8)">MTDO</text>
<text x="140.6" y="31.8" transform="rotate(-90 140.6 31.8)">EN</text>
<text x="149.5" y="31.8" transform="rotate(-90 149.5 31.8)">MTMS</text>
<text x="153.3" y="31.8" transform="rotate(-90 153.3 31.8)">MTCK</text>
<text x="157.1" y="31.8" transform="rotate(-90 157.1 31.8)">USB_DN</text>
<text x="160.9" y="31.8" transform="rotate(-90 160.9 31.8)">USB_DP</text>
<text x="107.9" y="41.6">PDM_CLK</text>
<text x="107.9" y="45.4">PDM_DATA</text>
<text x="222.2" y="42.8">LEDA</text>
<text x="222.2" y="47.9">LCD_RST</text>
<text x="107.9" y="49.2">LCD_CS</text>
<text x="107.9" y="53">LCD_DC</text>
<text x="177.4" y="53">LCD_MOSI</text>
<text x="222.2" y="50.5">LCD_DC</text>
<text x="222.2" y="53">LCD_MOSI</text>
<text x="66.4" y="58.1">BTN_USR1</text>
<text x="107.9" y="56.8">I2C_SDA</text>
<text x="222.2" y="55.5">LCD_SCK</text>
<text x="107.9" y="60.6">I2C_SCL</text>
<text x="107.9" y="64.4">BTN_USR1</text>
<text x="176.9" y="64.4">BTN_USR2</text>
<text x="178.2" y="60.6">LCD_SCK</text>
<text x="222.2" y="60.6">LCD_CS</text>
<text x="107.9" y="70.8">D11_I2S_SD</text>
<text x="178.5" y="70.8">LCD_RST</text>
<text x="66.4" y="74.6">BTN_USR2</text>
<text x="107.9" y="74.6">D12_I2S_SCK</text>
<text x="174.5" y="74.6">LCD_BL_PWM</text>
<text x="107.9" y="82.2">IMU_INT</text>
<text x="107.9" y="78.4">D13_I2S_WS</text>
<text x="177.5" y="82.2">VBAT_ADC</text>
<text x="264.5" y="96.2">LEDA</text>
<text x="150.8" y="108.9">VBAT_ADC</text>
<text x="217.2" y="114">LCD_BL_PWM</text>
<text x="67.5" y="119">PDM_CLK</text>
<text x="66.6" y="121.6">PDM_DATA</text>
<text x="163.8" y="145.7">IMU_INT</text>
<text x="65.8" y="152.1">I2C_SDA</text>
<text x="65.9" y="155.9">I2C_SCL</text>
<text x="100.3" y="155.9">I2C_SDA</text>
<text x="100.3" y="158.4">I2C_SCL</text>
<text x="119.4" y="160.9">IMU_CS</text>
<text x="62.3" y="171.1">D11_I2S_SD</text>
<text x="61.1" y="174.9">D12_I2S_SCK</text>
<text x="62.1" y="178.7">D13_I2S_WS</text>
</g>
<g font-size="1.3" fill="#840084">
<text x="54.6" y="59.3">0402</text>
<text x="94.5" y="55.5">0402</text>
<text x="102.1" y="55.5">0402</text>
<text x="54.6" y="75.8">0402</text>
<text x="237.8" y="93.6">SOT-723</text>
<text x="251.5" y="97.4">0402</text>
<text x="52.1" y="106.3">0402</text>
<text x="145.3" y="107">0402</text>
<text x="233.7" y="107.5">0402</text>
<text x="65.3" y="111.4">0402</text>
<text x="134.6" y="110.1">0402</text>
<text x="245.1" y="117.7">SOT-523</text>
<text x="234.2" y="122.8">0402</text>
<text x="153.7" y="132.9">0402</text>
<text x="165.1" y="132.9">0402</text>
<text x="118.6" y="152">0402</text>
</g>
<g font-size="1.3" fill="#a1a1a1">
<text x="65.3" y="96.1">R6</text>
<text x="65.3" y="98.7">DNP</text>
<text x="65.3" y="101.2">0402</text>
<text x="177" y="139.3">R10</text>
<text x="177" y="141.8">10K</text>
<text x="177" y="144.4">0402</text>
<text x="24.1" y="163.4">H1</text>
<text x="24.1" y="166">M2.5</text>
<text x="24.1" y="171">H2</text>
<text x="24.1" y="173.6">M2.5</text>
<text x="24.1" y="178.7">H3</text>
<text x="24.1" y="181.2">M2.5</text>
<text x="24.1" y="186.3">H4</text>
<text x="24.1" y="188.8">M2.5</text>
</g>
</svg>
